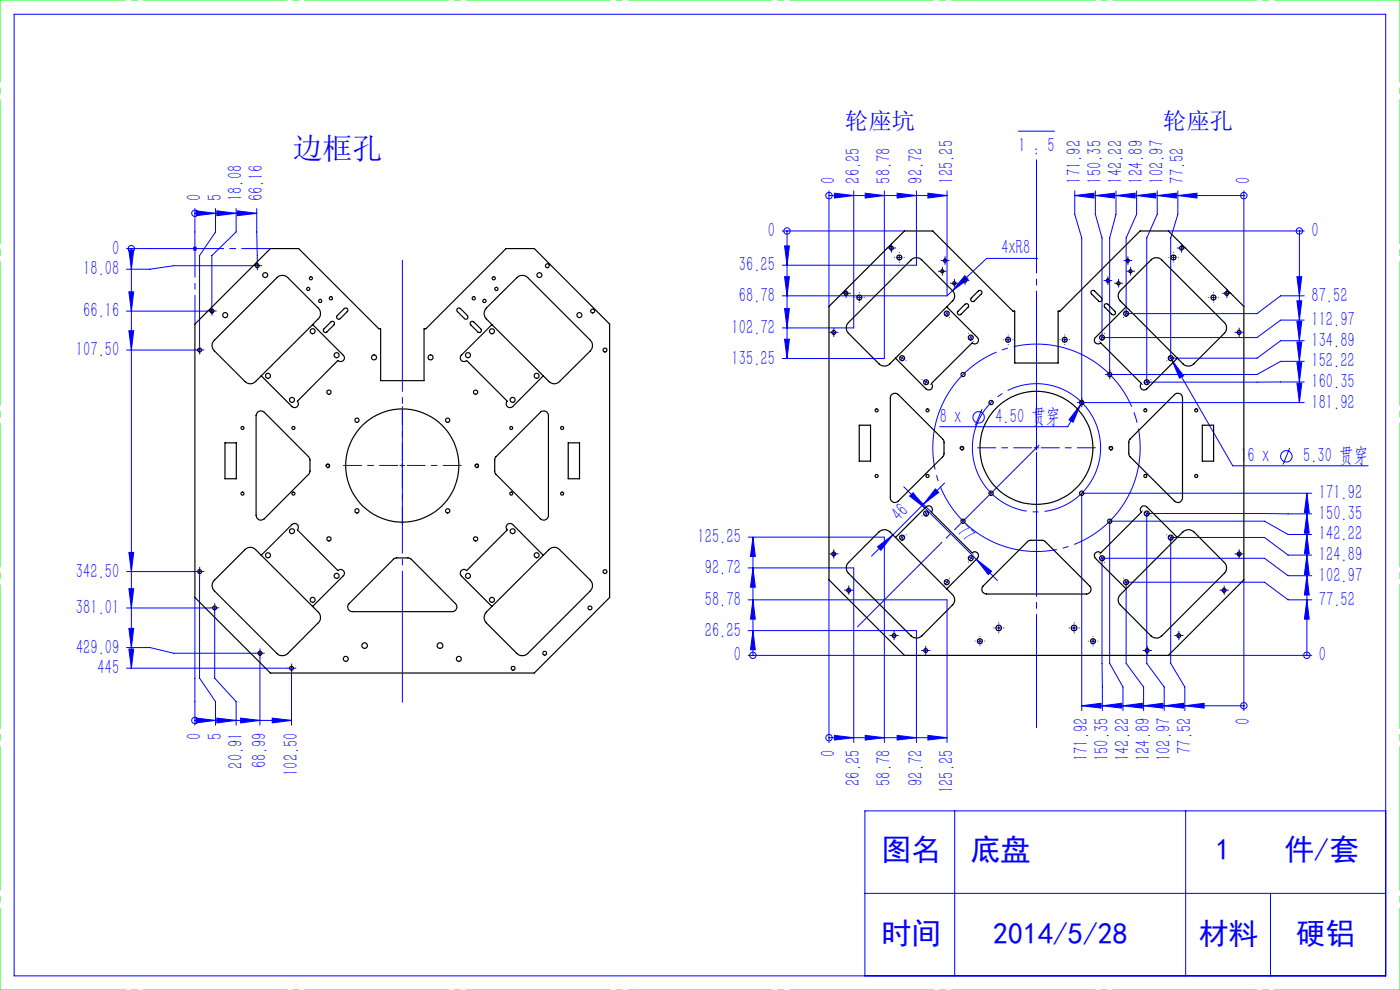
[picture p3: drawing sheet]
<svg xmlns="http://www.w3.org/2000/svg" width="297mm" height="210mm" viewBox="0 0 297 210" stroke-linecap="round" stroke-linejoin="round" font-family="sans-serif">
<g fill="none" stroke="#00f" stroke-width=".21">
<path d="M3 3h291v204h-291zM216 27.8h7.7M26.8 52.7h15M27.3 53h1.1l-.5 4.1zM27.9 52.7h.1M27.9 52.7v89M41 52.4l.7 .7M41.3 45.3h.1M41.3 44.2v9.1M41.3 45.3h13.2M41.6 44.7l4.1 .6-4.1 .4zM41.7 52.4l-.7 .7"/>
<path d="M45.7 44.2v5l-3.4 5v19.1M46 44.7l4.1 .6-4.1 .4zM50.1 44.2v5l-5.2 5v10.9M50.4 44.7l4.1 .6-4.1 .4zM53.7 56.4h-16.9l-5 .7h-5M54.1 56.4h1M54.5 44.2l.1 11.2M54.6 55.9v1M165.9 49h26M166.4 52.2h1.1l-.5 4.1zM166.4 58.7h1.1l-.5 4.1zM167 49h.1"/>
<path d="M167 49v27.1M175.9 41.5h.1M175.9 40.5v24.5M175.9 41.5h25M177 41l4.1 .5-4.1 .5zM181.1 40.5v29.1h-15.2M183.6 41l4 .5-4 .5zM187.6 40.5v35.6h-21.7M188.6 52.6h1M189.1 52.1v1M190.3 54.6h1M190.3 41l4.1 .5-4.1 .5z"/>
<path d="M190.8 54.1v1M194.4 40.5v15.8h-28.5M196.8 41l4.1 .5-4.1 .5zM199.4 57.6h1M199.9 57v1.1M200 55.3h1M200.5 54.8v1M200.9 40.5v22.3M202.5 59.6v1M204.2 59.5h1M204.7 58.5l.7 .7-3.3 2.5zM204.7 59v1"/>
<path d="M220.1 54.8h-10.8l-7.2 6.9M228 41.5l4.1-.5v1zM228 41.5h35.9M228 40.5v5l1.5 5v35.4M232.4 41.5l4-.5v1zM232.4 40.5v5l1.4 5v21.1h32.9l5-3.7h5M234.5 59.5h1M235 59v1M236.7 41.5l4.1-.5v1zM236.7 40.5v5l-1.3 5v29.5M237.3 59.6v1M238.8 55.3h.9"/>
<path d="M239.3 54.8v1M239.3 57.6h1M239.8 57v1.1M241.1 41.5l4.1-.5v1zM241.1 40.5v5l-2.2 5v16h27.8l5-3.7h5M245.5 41.5l4.1-.5v1zM245.5 40.5v5l-2.2 5v30.6l33.4-.1M247.9 49h28.8M248.5 54.6h.9M249 54.1v1M249.9 41.5l4-.5v1zM249.9 40.5v5l-1.5 5v25.5"/>
<path d="M250.1 52.6h1M250.6 52.1v1M263.9 41.5h.1M263.9 40.5v24.5M275.1 58.7h1.1l-.5 4.1zM275.7 49h.1M275.7 49v36.4M26.8 66h17.3M26.8 74.3h14.7M27.3 61.9h1.1l-.5 4.1zM27.3 70.2h1.1l-.5 4.1zM41.8 74.3h1.1"/>
<path d="M42.3 73.8v.9M44.4 66h1.1M44.9 65.5v1M165.9 62.8h35M166.4 65.5h1.1l-.5 4.1zM166.4 72h1.1l-.5 4.1zM176.4 70.5h1M176.9 70v1M179 62.2h1M179.5 61.7v1.1M181.8 63.1h1M182.3 62.6v1"/>
<path d="M202 60.1h1M202.1 61.7l-1.2 1.1M213.4 72.1h1M213.9 71.6v1M225.4 72.1h1M225.9 71.6v1M236.8 60.1h1M248.1 75.6l.3 .4M248.1 75.5l13.4 23.3h28.7M248.4 76l.2 .4M248.6 76.4l2.5 3.3-.9 .5zM248.8 75.7l-.9 .6"/>
<path d="M256.9 63.1h1M257.4 62.6v1M259.8 62.2h.9M260.2 61.7v1.1M262.4 70.5h1M262.9 70v1M275.1 63.8h1.1l-.5 4.1zM275.1 68.2h1.1l-.5 4.1zM275.1 76.9h1.1l-.5 4.1zM275.1 72.6h1.1l-.5 4.1zM276.7 72.3h-5l-5 3.7h-18.3M276.7 76.7h-5l-5 2.7h-31.8"/>
<path d="M84.8 98.7h1M85.3 98.2v1.1M208.3 86.8l-1.4 3.5M219.4 95h1M219.9 94.5v1M229.3 85.8l-1.7 3.8-.8-.5zM229.3 85.8l-2.8 4.7h-27.1M229.7 85l-.4 .8M273.6 95.1l-1.4 3.4M275.1 81.3h1.1l-.5 4.1zM276.7 85.4h-47.7M27.3 117.2h1.1l-.5 4z"/>
<path d="M158.7 113.9h28.9v43.6M159.7 113.9l.5 4.1h-1zM159.7 113.9v25.1M176.4 117.5h1M176.9 117v1M186.2 116l3.2-2.5-2.5 3.2zM189.4 113.5l-4.5 4.5M191.7 103.2l4.5 4.6M193 105.2l.7-.7 2.5 3.3zM194.5 105.5l3.1 3.1M195.9 107l-6.5 6.5M196.2 107.8l10.9 10.8"/>
<path d="M198.4 103.7l.7 .7-3.2 2.6zM200.4 102.5l-4.5 4.5M207.1 118.6l3.3 2.6-.7 .7zM207.1 118.6l4.5 4.5M262.4 117.5h1M262.9 117v1M277.2 117.7l.5 4.1h-1zM277.2 109l.5 4.1h-1zM277.2 113.4l.5 4.1h-1zM277.2 104.6l.5 4.1h-1zM277.2 104.6v34.4M278.3 117.7h-5l-5-3.7h-19.9v26.7l3 5v5"/>
<path d="M278.3 109l-35-.1v31.8l3.7 5v5M278.3 113.4h-5l-5-2.8h-32.9v30.1l2.8 5v5M278.3 104.6h-48.8v46.1M26.8 121.2h14.7M26.8 129h17.8M26.8 137.4h5l5 1.2h17.4M27.3 124.9h1.1l-.5 4.1zM27.3 133.3h1.1l-.5 4.1zM27.3 137.7h1.1l-.5 4zM41.3 126.7v27.1M41.8 121.2h1.1M42.3 120.7v1"/>
<path d="M42.3 122.2v21.7l3.4 4.9v5M45 129h1M45.5 128.4v1.1M45.5 129.8v14.1l4.6 4.9v5M54.6 138.6h1M55.1 139.5v14.3M55.1 138.1v1M158.7 139h33.2M158.7 133.8h35.7v23.7M158.7 120.5h22.4v37M158.7 127.2h42.2v30.3M159.7 139h.1"/>
<path d="M159.7 133.8l.5 4h-1zM159.7 120.5l.5 4.1h-1zM159.7 127.2l.5 4.1h-1zM175.9 123v34.5M179.6 125.2h1M180.1 124.7v1M189.2 134.8h1M189.7 134.3v1M195.9 138h.9M196.4 137.5v1M207.4 136h1M207.9 135.5v1"/>
<path d="M211.3 133.2h1.1M211.9 132.7v1M227.4 133.2h1M227.9 132.7v1M231.4 136h1M231.9 135.5v1M242.9 138h1M243.4 137.5v1M247.9 139h30.4M249.6 134.8h1M250.1 134.3v1M259.2 125.2h1"/>
<path d="M259.7 124.7v1M263.9 123v27.7M277.2 139h.1M277.2 127.2l.5 4.1h-1zM277.2 122.1l.5 4.1h-1zM278.3 127.2h-5l-5-3.7h-29.4v17.2l3.7 5v5M278.3 122.1h-5l-5-3.7h-34.5l.1 32.3M26.8 141.7h34.1M41.3 152.8h.1M41.3 152.8h20.5M41.6 152.3l4.1 .5-4.1 .5zM46 152.3l4.1 .5-4.1 .5z"/>
<path d="M51 152.3l4.1 .5-4.1 .5zM57.7 152.3l4.1 .5-4.1 .5zM61.3 141.7h1M61.8 142.7v11.1M61.8 141.2v1M175.9 156.5h.1M175.9 156.5h25M177 156l4.1 .5-4.1 .5zM183.6 156l4 .5-4 .5zM190.3 156l4.1 .5-4.1 .5zM196.8 156l4.1 .5-4.1 .5zM229.5 149.7l4.1-.5v1z"/>
<path d="M229.5 149.7h34.4M233.9 149.7l4-.5v1zM238.2 149.7l4.1-.5v1zM242.6 149.7l4.1-.5v1zM247 149.7l4.1-.5v1zM251.4 149.7l4-.5v1zM263.9 149.7h.1M202.5 172v35M251.5 172v35M294 172h-110.5v35M183.5 189.5h110.5M269.5 189.5v17.5"/>
<circle cx="27.9" cy="52.7" r=".68"/>
<circle cx="41.3" cy="45.2" r=".68"/>
<circle cx="167" cy="49" r=".68"/>
<circle cx="175.9" cy="41.5" r=".67"/>
<circle cx="263.9" cy="41.5" r=".68"/>
<circle cx="275.7" cy="49" r=".68"/>
<circle cx="207.6" cy="88.5" r="1.2"/>
<circle cx="272.9" cy="96.8" r="1.22"/>
<circle cx="159.7" cy="139" r=".68"/>
<circle cx="277.2" cy="139" r=".68"/>
<circle cx="41.3" cy="152.8" r=".68"/>
<circle cx="175.9" cy="156.5" r=".68"/>
<circle cx="263.9" cy="149.7" r=".68"/>
</g>
<path d="M69.1 98.9a.4 .4 0 0 1 .4-.5 .4 .4 0 0 1 .4 .4 .4 .4 0 0 1-.5 .4M100.8 98.9a.4 .4 0 0 1 .3-.5 .4 .4 0 0 1 .4 .4 .4 .4 0 0 1-.5 .4M203.7 95.2a.4 .4 0 0 1 .3-.5 .4 .4 0 0 1 .5 .4 .4 .4 0 0 1-.5 .4M235.3 95.2a.4 .4 0 0 1 .3-.5 .4 .4 0 0 1 .5 .4 .4 .4 0 0 1-.6 .4" fill="none" stroke="#000" stroke-width=".21"/>
<path d="M232.9 91a13.6 13.6 0 0 0-22.7-5.5 13.6 13.6 0 0 0 6 22.6 13.6 13.6 0 0 0 17-16.1l-.3-1" fill="none" stroke="#00f" stroke-width=".21" stroke-dasharray="30.5 1.3 1.3 1.3" stroke-dashoffset="6.8" stroke-linecap="butt"/>
<path d="M240.9 88.6a22 22 0 0 0-36.8-8.9 22 22 0 0 0 10 36.5 22 22 0 0 0 27.2-26.4l-.4-1.2" fill="none" stroke="#00f" stroke-width=".21" stroke-dasharray="30.5 1.3 1.3 1.3" stroke-dashoffset="-2.4" stroke-linecap="butt"/>
<g fill="none" stroke="#00f" stroke-width=".21" stroke-dasharray="30.5 1.3 1.3 1.3" stroke-linecap="butt">
<path d="M191.4 76l-.3 .4M191.4 76l.3-.4M200.9 66.5l-.5 .3M200.9 66.5l.4-.3M206 71.6l-.5 .2M206 71.6l.4-.3M233.8 71.6l-.4-.3M233.8 71.6l.4 .2M238.9 66.5l-.4-.3M238.9 66.5l.4 .3M196.5 81.1l-.3 .4M196.5 81.1l.2-.5"/>
<path d="M243.3 81.1l-.3-.5M243.3 81.1l.2 .4M191.4 114l.3 .4M191.4 114l-.3-.4M196.5 108.9l.2 .4M196.5 108.9l-.3-.4M206 118.4l.4 .2M206 118.4l-.5-.3M233.8 118.4l.4-.3M233.8 118.4l-.4 .2M243.3 108.9l.2-.4M243.3 108.9l-.3 .4"/>
<path d="M248.4 114l.3-.4M248.4 114l-.3 .4M200.9 123.5l.4 .3M200.9 123.5l-.5-.3M238.9 123.5l.4-.3M238.9 123.5l-.4 .3"/>
</g>
<g fill="none" stroke="#00f" stroke-width=".21" stroke-dasharray="30.5 1.3 1.3 1.3">
<path d="M54.1 56.3h-.4M54.6 55.8v-.4M54.6 56.8v.5M55.1 56.3h.4M188.6 52.6h-.4M189.1 52.1v-.4M189.1 53.1v.4M189.6 52.6h.4M189.8 54.6h.1M190.8 53.6h.1M190.8 55.6h.1M191.8 54.6h.1"/>
<path d="M199.4 57.5h-.3M199.9 57v-.3M199.9 58v.4M200 55.3h-.4M200.4 57.5h.4M200.5 54.8v-.4M200.5 55.8v.3M201 55.3h.3M202.5 59.6v-.4M204.2 59.5h-.3M204.7 59v-.3M205.2 59.5h.4"/>
<path d="M234.5 59.5h-.3M235 59v-.3M235.5 59.5h.4M237.3 59.6v-.4M238.8 55.3h-.4M239.3 54.8v-.4M239.3 55.8v.3M239.3 57.5h-.3M239.8 55.3h.3M239.8 57v-.3M239.8 58v.4M240.3 57.5h.4"/>
<path d="M248 54.6h-.1M249 53.6h.1M249 55.6h.1M250 54.6h.1M250.2 52.6h-.5M250.7 52.1v-.4M250.7 53.1v.4M251.2 52.6h.4M41.9 74.2h-.4M42.4 73.7v-.4M42.4 74.7v.4M42.9 74.2h.4"/>
<path d="M44.5 66h-.4M45 65.5v-.4M45 66.5v.4M45.5 66h.4M176.4 70.5h-.4M176.9 70v-.4M176.9 71v.4M177.4 70.5h.4M179 62.2h-.4M179.5 61.7v-.4M179.5 62.7v.4M180 62.2h.4"/>
<path d="M181.3 63.1h.1M182.3 62.1v-.1M182.3 64.1h.1M183.3 63.1h.1M190.6 75.4h-.1M191.4 76l-.4-.3M191.4 76l.4 .2M192.2 76.5h.1M200.3 65.7v-.1M200.9 66.5l-.3-.4M200.9 66.5l.2 .4M201.4 67.3h.1"/>
<path d="M202 60.1h-.4M202.5 60.6v.3M203 60.1h.3M204.7 60v.4M205.4 70.7h.1M206 71.6l-.3-.4M206 71.6l.2 .4M206.5 72.4v.1M212.9 72.1h.1M213.9 71.1v-.1M213.9 73.1h.1M214.9 72.1h.1"/>
<path d="M224.9 72.1h.1M225.9 71.1v-.1M225.9 73.1h.1M226.9 72.1h.1M233.3 72.4v.1M233.8 71.6l.3-.4M233.8 71.6l-.2 .4M234.3 70.7h.1M234.9 79.4h-.4M235 60v.4M235.4 78.9v-.4M235.4 79.9v.5"/>
<path d="M235.9 79.4h.5M236.8 60.1h-.3M237.3 60.6v.3M237.8 60.1h.3M238.4 67.3h-.1M238.9 66.5l.3-.4M238.9 66.5l-.3 .4M239.5 65.7v-.1M247.5 76.5h.1M249.2 75.4h.1M256.5 63.1h-.1M257.4 62.1v-.1"/>
<path d="M257.4 64.1h.1M258.5 63.1h.1M259.8 62.2h-.4M260.3 61.7v-.4M260.3 62.7v.4M260.8 62.2h.4M262.4 70.5h-.4M262.9 70v-.4M262.9 71v.4M263.4 70.5h.4M195.6 80.5h.1M196.5 81.1l-.5-.3"/>
<path d="M196.5 81.1l.4 .2M197.3 81.6h.1M229 85.4h-.4M229.5 84.9v-.5M229.5 85.9v.4M230 85.4h.5M242.4 81.6h.1M243.3 81.1l.4-.3M243.3 81.1l-.4 .2M244.1 80.5h.1M176.4 117.5h-.4M176.9 117v-.4"/>
<path d="M176.9 118v.4M177.4 117.5h.4M190.6 114.6h-.1M191.4 114l-.4 .3M191.4 114l.4-.3M192.2 113.5v-.1M195.6 109.4h.1M196.5 108.9l-.5 .3M196.5 108.9l.4-.2M197.3 108.4h.1M205.4 119.3h.1M206 118.4l-.3 .4"/>
<path d="M206 118.4l.2-.4M206.5 117.5h.1M233.3 117.5h.1M233.8 118.4l.3 .4M233.8 118.4l-.2-.4M234.3 119.3h.1M242.4 108.4h.1M243.3 108.9l.4 .3M243.3 108.9l-.4-.2M244.1 109.4h.1M247.5 113.5v-.1M248.4 114l.4 .3"/>
<path d="M248.4 114l-.4-.3M249.2 114.6h.1M262.4 117.5h-.4M262.9 117v-.4M262.9 118v.4M263.4 117.5h.4M41.9 121.2h-.4M42.4 120.7v-.4M42.4 121.7v.4M42.9 121.2h.4M45 128.9h-.4M45.5 128.4v-.4"/>
<path d="M45.5 129.4v.4M46 128.9h.5M54.7 138.5h-.4M55.2 138v-.4M55.2 139v.5M55.7 138.5h.4M179.6 125.2h-.4M180.1 124.7v-.4M180.1 125.7v.4M180.6 125.2h.4M189.2 134.8h-.4M189.7 134.3v-.4"/>
<path d="M189.7 135.3v.4M190.2 134.8h.4M195.9 138h-.4M196.4 137.5v-.4M196.4 138.5v.4M196.9 138h.4M200.3 124.3h.1M200.9 123.5l-.3 .4M200.9 123.5l.2-.4M201.4 122.7v-.1M206.9 136h.1M207.9 135h.1"/>
<path d="M207.9 137h.1M208.9 136h.1M210.9 133.2h-.1M211.9 132.2v-.1M211.9 134.2v.1M212.9 133.2h.1M226.9 133.2h-.1M227.9 132.2v-.1M227.9 134.2v.1M228.9 133.2h.1M230.9 136h.1M231.9 135h.1"/>
<path d="M231.9 137h.1M232.9 136h.1M238.4 122.7l-.1-.1M238.9 123.5l.3 .4M238.9 123.5l-.3-.4M239.5 124.3h.1M242.9 138h-.4M243.4 137.5v-.4M243.4 138.5v.4M243.9 138h.4M249.6 134.8h-.4M250.1 134.3v-.4"/>
<path d="M250.1 135.3v.4M250.6 134.8h.4M259.2 125.2h-.4M259.7 124.7v-.4M259.7 125.7v.4M260.2 125.2h.4M61.4 141.7h-.4M61.9 141.2v-.4M61.9 142.2v.4M62.4 141.7h.4"/>
</g>
<path d="M84.4 98.7h-11.5M85.4 97.7v-11.5M85.4 99.7v11.5M86.4 98.7h11.5M218.9 95h-11.5M219.9 94v-11.5M219.9 96v11.5M220.9 95h11.5" fill="none" stroke="#00f" stroke-width=".21" stroke-dasharray="30.5 1.3 1.3 1.3" stroke-dashoffset="26.6"/>
<path d="M219.9 154.4v-120.5" fill="none" stroke="#00f" stroke-width=".21" stroke-dasharray="30.5 1.3 1.3 1.3" stroke-dashoffset="6.4"/>
<path d="M181.9 133l38.5-38.6" fill="none" stroke="#00f" stroke-width=".21" stroke-dasharray="30.5 1.3 1.3 1.3" stroke-dashoffset="5.1"/>
<path d="M85.4 55.2v93.8" fill="none" stroke="#00f" stroke-width=".21" stroke-dasharray="30.5 1.3 1.3 1.3" stroke-dashoffset="2.6"/>
<path d="M0 0h297M0 210h297" fill="none" stroke="#0f0" stroke-width=".21" stroke-dasharray="30.5 1.3 1.3 1.3" stroke-dashoffset="3.9"/>
<path d="M0 210v-210M297 210v-210" fill="none" stroke="#0f0" stroke-width=".21" stroke-dasharray="30.5 1.3 1.3 1.3" stroke-dashoffset="13.1"/>
<path d="M41.4 52.7v16M57.4 52.7h-16" fill="none" stroke="#00f" stroke-width=".21" stroke-dasharray="30.5 1.3 1.3 1.3" stroke-dashoffset="24.4"/>
<g fill="#00f">
<path d="M166.4 52.2h1.1l-.5 4.1zM166.4 65.5h1.1l-.5 4.1zM166.4 72h1.1l-.5 4.1zM166.4 58.7h1.1l-.5 4.1zM159.7 133.8l.5 4h-1zM159.7 120.5l.5 4.1h-1zM159.7 113.9l.5 4.1h-1zM159.7 127.2l.5 4.1h-1zM277.2 127.2l.5 4.1h-1zM277.2 122.1l.5 4.1h-1zM277.2 117.7l.5 4.1h-1zM277.2 109l.5 4.1h-1zM275.1 58.7h1.1l-.5 4.1zM275.1 63.8h1.1l-.5 4.1zM275.1 68.2h1.1l-.5 4.1zM275.1 76.9h1.1l-.5 4.1zM275.1 72.6h1.1l-.5 4.1zM275.1 81.3h1.1l-.5 4.1zM277.2 113.4l.5 4.1h-1zM277.2 104.6l.5 4.1h-1zM27.3 53h1.1l-.5 4.1zM27.3 61.9h1.1l-.5 4.1zM27.3 70.2h1.1l-.5 4.1zM27.3 117.2h1.1l-.5 4zM27.3 124.9h1.1l-.5 4.1zM27.3 133.3h1.1l-.5 4.1zM27.3 137.7h1.1l-.5 4z"/>
<path d="M177 41l4.1 .5-4.1 .5zM190.3 41l4.1 .5-4.1 .5zM183.6 41l4 .5-4 .5zM196.9 41l4 .5-4 .5zM177 156l4.1 .5-4.1 .5zM190.3 156l4.1 .5-4.1 .5zM183.6 156l4 .5-4 .5zM196.9 156l4 .5-4 .5zM242.6 149.7l4.1-.5v1zM233.9 149.7l4-.5v1zM251.4 149.7l4-.5v1zM247 149.7l4.1-.5v1zM249.9 41.5l4-.5v1zM241.1 41.5l4.1-.5v1zM245.5 41.5l4.1-.5v1zM232.4 41.5l4-.5v1zM236.7 41.5l4.1-.5v1zM228 41.5l4.1-.5v1zM238.2 149.7l4.1-.5v1zM229.5 149.7l4.1-.5v1zM41.6 44.7l4.1 .6-4.1 .4zM46 44.7l4.1 .6-4.1 .4zM50.4 44.7l4.1 .6-4.1 .4zM41.6 152.3l4.1 .5-4.1 .5zM46 152.3l4.1 .5-4.1 .5zM51 152.3l4.1 .5-4.1 .5zM57.7 152.3l4.1 .5-4.1 .5z"/>
<path d="M204.7 58.5l-2.6 3.2 3.3-2.5zM248.6 76.4l1.6 3.8 .9-.5zM229.3 85.8l-2.5 3.3 .8 .5z"/>
<path d="M198.4 103.7l.7 .7-3.2 2.6zM186.2 116l3.2-2.5-2.5 3.2z"/>
<path d="M193 105.2l.7-.7 2.5 3.3zM207.1 118.6l3.3 2.6-.7 .7z"/>
</g>
<g fill="none" stroke="#000" stroke-width=".25">
<path d="M59 58.7l.9-.3 .9 .3 6.7 6.7a1.62 1.62 0 0 1 0 2.2l-13.3 13.3a1.54 1.54 0 0 1-2.2 0l-6.5-6.5a1.54 1.54 0 0 1 0-2.2zM41.3 68.7l16.1-16h6l17 17h.4v11h9.2v-11h.3l17.1-17h5.9l16 16v58l-16 16.1h-55.9l-16.1-16.1zM66.3 68.9l6.5 6.4a.8 .8 0 0 1 0 1.2 .8 .8 0 0 1-1.1 0l-8.6 8.6a.8 .8 0 0 1 0 1.1 .8 .8 0 0 1-1.2 0l-6.5-6.5M68.7 69.8l1.5-1.5a.45 .45 0 0 1 .6 0 .45 .45 0 0 1 0 .6l-1.4 1.5a.45 .45 0 0 1-.7 0 .45 .45 0 0 1 0-.6zM71.5 66.9l1.5-1.4a.45 .45 0 0 1 .7 0 .45 .45 0 0 1 0 .6l-1.5 1.5a.45 .45 0 0 1-.7 0 .45 .45 0 0 1 0-.7zM97 65.5l.4-.2 .3 .2 1.5 1.4a.45 .45 0 0 1 0 .7 .45 .45 0 0 1-.7 0l-1.6-1.6zM99.9 68.3l.5-.1 1.6 1.6a.45 .45 0 0 1 0 .6 .45 .45 0 0 1-.6 0l-1.6-1.6zM103.2 65.4l6.5-6.5a1.62 1.62 0 0 1 2.2 0l13.3 13.3a1.62 1.62 0 0 1 0 2.2l-6.5 6.5a1.54 1.54 0 0 1-2.2 0l-13.3-13.3a1.62 1.62 0 0 1 0-2.2zM104.4 68.9l-6.5 6.4a.8 .8 0 0 0 0 1.2 .8 .8 0 0 0 1.1 0l8.6 8.6a.8 .8 0 0 0 0 1.1 .8 .8 0 0 0 1.2 0l6.5-6.5M175.9 65l16-16h6l17 17h.4v11h9.2v-11h.4l17-17h6l16 16v58l-16 16h-56l-16-16zM180 68.4l13.3-13.3a1.62 1.62 0 0 1 2.2 0l6.5 6.5a1.54 1.54 0 0 1 0 2.3l-13.2 13.3a1.66 1.66 0 0 1-2.3 0l-6.5-6.5a1.62 1.62 0 0 1 0-2.3zM200.8 65.1l6.6 6.5a.8 .8 0 0 1 0 1.1 .8 .8 0 0 1-1.2 0l-8.6 8.6a.81 .81 0 0 1 0 1.2 .81 .81 0 0 1-1.1 0l-6.5-6.5"/>
<path d="M203.2 66l1.5-1.5a.45 .45 0 0 1 .7 0 .45 .45 0 0 1 0 .7l-1.5 1.5a.45 .45 0 0 1-.7 0 .45 .45 0 0 1 0-.7zM206.1 63.2l1.4-1.5a.45 .45 0 0 1 .7 0 .45 .45 0 0 1 0 .7l-1.5 1.4a.45 .45 0 0 1-.6 0 .45 .45 0 0 1 0-.6zM231.6 61.7l.5-.1 1.6 1.6a.45 .45 0 0 1 0 .6 .45 .45 0 0 1-.7 0l-1.5-1.6zM234.4 64.5l.5-.1 1.6 1.6a.45 .45 0 0 1 0 .7 .45 .45 0 0 1-.6 0l-1.6-1.7zM238.9 65.1l-1.2-1.2a1.54 1.54 0 0 1 0-2.3l6.5-6.5a1.62 1.62 0 0 1 2.3 0l13.3 13.3a1.62 1.62 0 0 1 0 2.3l-6.5 6.5a1.66 1.66 0 0 1-2.3 0l-1.2-1.2M238.9 65.1l-6.5 6.5a.8 .8 0 0 0 0 1.1 .8 .8 0 0 0 1.1 0l8.6 8.6a.81 .81 0 0 0 0 1.2 .81 .81 0 0 0 1.2 0l6.5-6.5M238.9 65.1l10.9 10.9M47.7 93.9h2.4v7.7h-2.4zM54.7 87.4a1.02 1.02 0 0 1 1.4 0l9.5 9.6 .2 .5v2.5l-.2 .5-9.5 9.6a1.02 1.02 0 0 1-1.2 .2 1.02 1.02 0 0 1-.6-1v-21.1zM105.2 96.9l9.5-9.5a1 1 0 0 1 1-.2 1 1 0 0 1 .6 1v21.1a1 1 0 0 1-.6 1 1 1 0 0 1-1-.2l-9.5-9.5-.2-.5v-2.7zM120.5 93.9h2.4v7.7h-2.4zM182.3 90.2h2.4v7.6h-2.4z"/>
<path d="M189 83.8l.2-.2a1.02 1.02 0 0 1 1.4 .1l9.4 9.4 .3 .6v2.6l-.3 .6-9.4 9.4a.97 .97 0 0 1-1.1 .2 .97 .97 0 0 1-.6-.9v-21.2zM239.7 93.1l9.5-9.4a.99 .99 0 0 1 1.1-.2 .99 .99 0 0 1 .6 .9v21.2a.97 .97 0 0 1-.6 .9 .97 .97 0 0 1-1.1-.2l-9.5-9.5-.2-.5v-2.6zM255.1 90.2h2.4v7.6h-2.4zM52 116.6a1.54 1.54 0 0 1 2.2 0l13.3 13.2a1.62 1.62 0 0 1 0 2.3l-6.5 6.5a1.62 1.62 0 0 1-2.2 0l-13.3-13.3a1.54 1.54 0 0 1 0-2.2zM55.4 117.8l6.5-6.5a.8 .8 0 0 1 1.2 0 .8 .8 0 0 1 0 1.1l8.6 8.6a.8 .8 0 0 1 1.1 0 .8 .8 0 0 1 0 1.2l-6.5 6.4M115.3 117.8l-6.5-6.5a.8 .8 0 0 0-1.2 0 .8 .8 0 0 0 0 1.1l-8.6 8.6a.8 .8 0 0 0-1.1 0 .8 .8 0 0 0 0 1.2l6.5 6.4M190 114l-1.2-1.2a1.66 1.66 0 0 0-2.3 0l-6.5 6.5a1.62 1.62 0 0 0 0 2.3l13.3 13.3a1.62 1.62 0 0 0 2.2 0l6.5-6.5a1.54 1.54 0 0 0 0-2.3l-1.2-1.2M190 114l6.5-6.5a.8 .8 0 0 1 1.1 0 .8 .8 0 0 1 0 1.1l8.6 8.7a.8 .8 0 0 1 1.2 0 .8 .8 0 0 1 0 1.1l-6.6 6.5M190 114l10.8 10.9M249.8 114l1.2-1.2a1.66 1.66 0 0 1 2.3 0l6.5 6.5a1.62 1.62 0 0 1 0 2.3l-13.3 13.3a1.62 1.62 0 0 1-2.3 0l-6.5-6.5a1.54 1.54 0 0 1 0-2.3zM249.8 114l-6.5-6.5a.8 .8 0 0 0-1.2 0 .8 .8 0 0 0 0 1.1l-8.6 8.7a.8 .8 0 0 0-1.1 0 .8 .8 0 0 0 0 1.1l6.5 6.5M74 128l9.5-9.4 .6-.3h2.5l.6 .3 9.4 9.4a.99 .99 0 0 1 .2 1.1 .99 .99 0 0 1-.9 .6h-21.1a.99 .99 0 0 1-1-.6 .99 .99 0 0 1 .2-1.1z"/>
<path d="M104.4 128.6l12.1-12a1.54 1.54 0 0 1 2.2 0l6.5 6.5a1.62 1.62 0 0 1 0 2.2l-13.3 13.3a1.62 1.62 0 0 1-2.2 0l-6.5-6.5a1.62 1.62 0 0 1 0-2.3zM208.6 124.3l9.5-9.5 .4-.2h2.8l.4 .2 9.5 9.5a.99 .99 0 0 1 .2 1.1 .99 .99 0 0 1-.9 .6h-21.2a.99 .99 0 0 1-1-.6 .99 .99 0 0 1 .3-1.1z"/>
<circle cx="54.6" cy="56.4" r=".41"/>
<circle cx="56.3" cy="58.3" r=".52"/>
<circle cx="66" cy="59" r=".33"/>
<circle cx="104.7" cy="59" r=".34"/>
<circle cx="114.4" cy="58.3" r=".52"/>
<circle cx="116.1" cy="56.4" r=".41"/>
<circle cx="189.1" cy="52.6" r=".4"/>
<circle cx="190.8" cy="54.6" r=".54"/>
<circle cx="199.9" cy="57.5" r=".34"/>
<circle cx="200.5" cy="55.3" r=".34"/>
<circle cx="204.7" cy="59.5" r=".35"/>
<circle cx="235" cy="59.5" r=".35"/>
<circle cx="239.3" cy="55.3" r=".34"/>
<circle cx="239.8" cy="57.5" r=".34"/>
<circle cx="248.9" cy="54.6" r=".52"/>
<circle cx="250.6" cy="52.6" r=".4"/>
<circle cx="42.3" cy="74.3" r=".42"/>
<circle cx="44.9" cy="66" r=".41"/>
<circle cx="47.8" cy="66.8" r=".54"/>
<circle cx="56.8" cy="79.7" r=".54"/>
<circle cx="65.4" cy="61.3" r=".33"/>
<circle cx="66.3" cy="70.3" r=".54"/>
<circle cx="67.9" cy="63.8" r=".34"/>
<circle cx="70.2" cy="63.3" r=".35"/>
<circle cx="71.4" cy="75.3" r=".54"/>
<circle cx="79.3" cy="75.8" r=".55"/>
<circle cx="91.3" cy="75.8" r=".55"/>
<circle cx="99.3" cy="75.3" r=".54"/>
<circle cx="100.5" cy="63.3" r=".35"/>
<circle cx="102.8" cy="63.8" r=".35"/>
<circle cx="104.4" cy="70.3" r=".54"/>
<circle cx="105.3" cy="61.3" r=".34"/>
<circle cx="113.8" cy="79.7" r=".52"/>
<circle cx="122.9" cy="66.8" r=".54"/>
<circle cx="125.7" cy="66" r=".41"/>
<circle cx="128.4" cy="74.3" r=".42"/>
<circle cx="176.9" cy="70.5" r=".4"/>
<circle cx="179.5" cy="62.2" r=".41"/>
<circle cx="182.3" cy="63.1" r=".52"/>
<circle cx="191.4" cy="76" r=".52"/>
<circle cx="200.8" cy="66.5" r=".55"/>
<circle cx="202.4" cy="60.1" r=".35"/>
<circle cx="204.3" cy="79.4" r=".46"/>
<circle cx="205.9" cy="71.6" r=".52"/>
<circle cx="213.9" cy="72.1" r=".54"/>
<circle cx="225.9" cy="72.1" r=".52"/>
<circle cx="233.8" cy="71.6" r=".54"/>
<circle cx="235.4" cy="79.4" r=".46"/>
<circle cx="237.3" cy="60.1" r=".35"/>
<circle cx="238.9" cy="66.5" r=".54"/>
<circle cx="248.4" cy="76" r=".54"/>
<circle cx="257.4" cy="63.1" r=".54"/>
<circle cx="260.3" cy="62.2" r=".41"/>
<circle cx="262.9" cy="70.5" r=".4"/>
<circle cx="51.5" cy="90.8" r=".32"/>
<circle cx="61.9" cy="84.8" r=".54"/>
<circle cx="62.3" cy="90.8" r=".32"/>
<circle cx="69.5" cy="98.8" r=".33"/>
<circle cx="69.8" cy="83.2" r=".45"/>
<circle cx="75.7" cy="89.2" r=".45"/>
<circle cx="85.4" cy="98.8" r="12"/>
<circle cx="95" cy="89.1" r=".46"/>
<circle cx="100.9" cy="83.2" r=".45"/>
<circle cx="101.1" cy="98.8" r=".34"/>
<circle cx="108.4" cy="90.8" r=".31"/>
<circle cx="108.7" cy="84.8" r=".54"/>
<circle cx="119.3" cy="90.8" r=".32"/>
<circle cx="186" cy="87.1" r=".32"/>
<circle cx="196.5" cy="81.1" r=".52"/>
<circle cx="196.8" cy="87.1" r=".32"/>
<circle cx="204.1" cy="95.1" r=".33"/>
<circle cx="210.3" cy="85.4" r=".44"/>
<circle cx="219.9" cy="95" r="12"/>
<circle cx="229.5" cy="85.4" r=".44"/>
<circle cx="235.7" cy="95.1" r=".33"/>
<circle cx="243" cy="87.1" r=".32"/>
<circle cx="243.3" cy="81.1" r=".52"/>
<circle cx="253.8" cy="87.1" r=".32"/>
<circle cx="51.5" cy="104.7" r=".33"/>
<circle cx="56.9" cy="117.8" r=".54"/>
<circle cx="61.9" cy="112.7" r=".52"/>
<circle cx="62.2" cy="104.7" r=".33"/>
<circle cx="69.8" cy="114.3" r=".45"/>
<circle cx="75.7" cy="108.4" r=".45"/>
<circle cx="95" cy="108.4" r=".46"/>
<circle cx="100.9" cy="114.3" r=".45"/>
<circle cx="108.4" cy="104.7" r=".32"/>
<circle cx="108.8" cy="112.7" r=".52"/>
<circle cx="113.8" cy="117.8" r=".53"/>
<circle cx="119.3" cy="104.7" r=".33"/>
<circle cx="176.9" cy="117.5" r=".41"/>
<circle cx="186" cy="101" r=".33"/>
<circle cx="191.4" cy="114" r=".54"/>
<circle cx="196.5" cy="108.9" r=".52"/>
<circle cx="196.8" cy="101" r=".33"/>
<circle cx="204.3" cy="110.6" r=".46"/>
<circle cx="205.9" cy="118.4" r=".52"/>
<circle cx="210.3" cy="104.6" r=".46"/>
<circle cx="229.5" cy="104.6" r=".46"/>
<circle cx="233.8" cy="118.4" r=".54"/>
<circle cx="235.4" cy="110.6" r=".46"/>
<circle cx="243" cy="101" r=".33"/>
<circle cx="243.3" cy="108.9" r=".52"/>
<circle cx="248.4" cy="114" r=".55"/>
<circle cx="253.8" cy="101" r=".33"/>
<circle cx="262.9" cy="117.5" r=".41"/>
<circle cx="42.3" cy="121.3" r=".41"/>
<circle cx="45.5" cy="128.9" r=".41"/>
<circle cx="55.1" cy="138.6" r=".41"/>
<circle cx="66.3" cy="127.2" r=".54"/>
<circle cx="71.4" cy="122.2" r=".54"/>
<circle cx="73.4" cy="139.8" r=".54"/>
<circle cx="77.3" cy="137" r=".59"/>
<circle cx="93.3" cy="136.9" r=".6"/>
<circle cx="97.3" cy="139.8" r=".54"/>
<circle cx="99.3" cy="122.2" r=".54"/>
<circle cx="104.4" cy="127.2" r=".54"/>
<circle cx="115.5" cy="138.6" r=".41"/>
<circle cx="125.2" cy="128.9" r=".41"/>
<circle cx="128.3" cy="121.3" r=".41"/>
<circle cx="180" cy="125.2" r=".4"/>
<circle cx="189.7" cy="134.8" r=".41"/>
<circle cx="196.4" cy="138" r=".41"/>
<circle cx="200.8" cy="123.5" r=".54"/>
<circle cx="207.9" cy="136" r=".55"/>
<circle cx="211.9" cy="133.2" r=".59"/>
<circle cx="227.9" cy="133.2" r=".6"/>
<circle cx="231.9" cy="136" r=".54"/>
<circle cx="238.9" cy="123.5" r=".52"/>
<circle cx="243.4" cy="138" r=".41"/>
<circle cx="250.1" cy="134.8" r=".41"/>
<circle cx="259.7" cy="125.2" r=".41"/>
<circle cx="61.8" cy="141.7" r=".41"/>
<circle cx="108.8" cy="141.7" r=".41"/>
</g>
<g font-size="6.3" fill="#00f">
<text x="62.1" y="33.8">边框孔</text>
<text x="187" y="182.5">图名</text>
<text x="205.9" y="182.5">底盘</text>
<text x="257.8" y="182.5">1</text>
<text x="272.5" y="182.5">件/套</text>
<text x="187" y="200.3">时间</text>
<text x="210.7" y="200.3">2014/5/28</text>
<text x="254.3" y="200.3">材料</text>
<text x="274.9" y="200.3">硬铝</text>
</g>
<g font-size="4.9" fill="#00f">
<text x="179.3" y="27.3">轮座坑</text>
<text x="246.8" y="27.3">轮座孔</text>
</g>
<g font-size="4.4" fill="#00f">
<text x="216" y="32.2">1 : 5</text>
<text x="177.2" y="38.9" transform="rotate(-90 177.2 38.9)">0</text>
<text x="182.4" y="38.9" transform="rotate(-90 182.4 38.9)">26.25</text>
<text x="188.9" y="38.9" transform="rotate(-90 188.9 38.9)">58.78</text>
<text x="195.7" y="38.9" transform="rotate(-90 195.7 38.9)">92.72</text>
<text x="202.2" y="38.9" transform="rotate(-90 202.2 38.9)">125.25</text>
<text x="229.3" y="38.9" transform="rotate(-90 229.3 38.9)">171.92</text>
<text x="233.7" y="38.9" transform="rotate(-90 233.7 38.9)">150.35</text>
<text x="238" y="38.9" transform="rotate(-90 238 38.9)">142.22</text>
<text x="242.4" y="38.9" transform="rotate(-90 242.4 38.9)">124.89</text>
<text x="246.8" y="38.9" transform="rotate(-90 246.8 38.9)">102.97</text>
<text x="251.2" y="38.9" transform="rotate(-90 251.2 38.9)">77.52</text>
<text x="265.2" y="38.9" transform="rotate(-90 265.2 38.9)">0</text>
<text x="42.7" y="42.7" transform="rotate(-90 42.7 42.7)">0</text>
<text x="47" y="42.7" transform="rotate(-90 47 42.7)">5</text>
<text x="51.4" y="42.7" transform="rotate(-90 51.4 42.7)">18.08</text>
<text x="55.8" y="42.7" transform="rotate(-90 55.8 42.7)">66.16</text>
<text x="162.9" y="50.3">0</text>
<text x="212.4" y="53.9">4xR8</text>
<text x="278.2" y="50.3">0</text>
<text x="17.7" y="58.4">18.08</text>
<text x="23.8" y="54">0</text>
<text x="156.8" y="57.5">36.25</text>
<text x="156.8" y="64">68.78</text>
<text x="278.2" y="64">87.52</text>
<text x="17.7" y="67.3">66.16</text>
<text x="155.2" y="70.8">102.72</text>
<text x="278.2" y="69.2">112.97</text>
<text x="16.1" y="75.5">107.50</text>
<text x="155.2" y="77.3">135.25</text>
<text x="278.2" y="73.5">134.89</text>
<text x="278.2" y="77.9">152.22</text>
<text x="278.2" y="82.3">160.35</text>
<text x="199.4" y="89.8">8 x</text>
<text x="211.2" y="89.8">4.50 贯穿</text>
<text x="278.2" y="86.7">181.92</text>
<text x="263.1" y="98.1">16 x</text>
<text x="276.4" y="98.1">5.30 贯穿</text>
<text x="279.8" y="105.9">171.92</text>
<text x="190.8" y="110.8" transform="rotate(-45 190.8 110.8)">46</text>
<text x="202.8" y="113" transform="rotate(45 202.8 113)">77</text>
<text x="279.8" y="110.3">150.35</text>
<text x="148" y="115.2">125.25</text>
<text x="279.8" y="119">124.89</text>
<text x="279.8" y="114.6">142.22</text>
<text x="16.1" y="122.5">342.50</text>
<text x="149.5" y="121.7">92.72</text>
<text x="279.8" y="123.4">102.97</text>
<text x="16.1" y="130.2">381.01</text>
<text x="149.5" y="128.5">58.78</text>
<text x="279.8" y="128.5">77.52</text>
<text x="149.5" y="135">26.25</text>
<text x="16.1" y="138.6">429.09</text>
<text x="20.7" y="143">445</text>
<text x="155.7" y="140.3">0</text>
<text x="279.8" y="140.3">0</text>
<text x="265.2" y="153.8" transform="rotate(-90 265.2 153.8)">0</text>
<text x="42.7" y="156.9" transform="rotate(-90 42.7 156.9)">0</text>
<text x="47" y="156.9" transform="rotate(-90 47 156.9)">5</text>
<text x="177.2" y="160.6" transform="rotate(-90 177.2 160.6)">0</text>
<text x="230.8" y="161.4" transform="rotate(-90 230.8 161.4)">171.92</text>
<text x="235.2" y="161.4" transform="rotate(-90 235.2 161.4)">150.35</text>
<text x="239.5" y="161.4" transform="rotate(-90 239.5 161.4)">142.22</text>
<text x="243.9" y="161.4" transform="rotate(-90 243.9 161.4)">124.89</text>
<text x="248.3" y="161.4" transform="rotate(-90 248.3 161.4)">102.97</text>
<text x="252.7" y="159.9" transform="rotate(-90 252.7 159.9)">77.52</text>
<text x="51.4" y="163" transform="rotate(-90 51.4 163)">20.91</text>
<text x="56.5" y="163" transform="rotate(-90 56.5 163)">68.99</text>
<text x="63.2" y="164.6" transform="rotate(-90 63.2 164.6)">102.50</text>
<text x="182.4" y="166.7" transform="rotate(-90 182.4 166.7)">26.25</text>
<text x="188.9" y="166.7" transform="rotate(-90 188.9 166.7)">58.78</text>
<text x="195.7" y="166.7" transform="rotate(-90 195.7 166.7)">92.72</text>
<text x="202.2" y="168.2" transform="rotate(-90 202.2 168.2)">125.25</text>
</g>
</svg>
